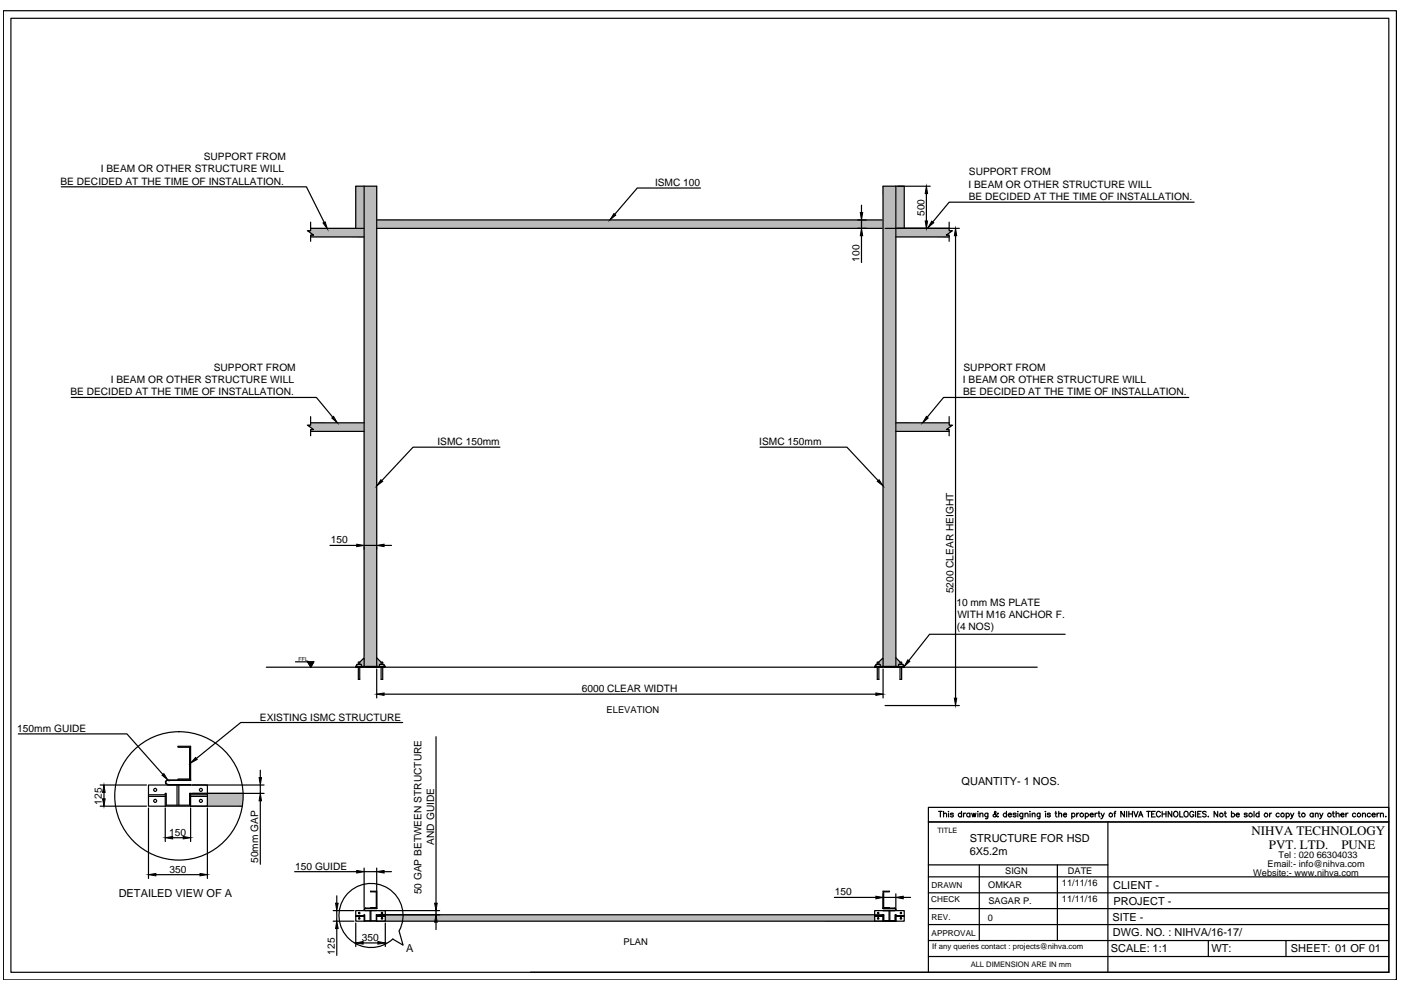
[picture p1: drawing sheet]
<svg xmlns="http://www.w3.org/2000/svg" width="297mm" height="210mm" viewBox="0 0 297 210" stroke-linecap="round" stroke-linejoin="round" font-family="sans-serif">
<!-- layer: 0 -->
<g fill="#bababa" stroke="#bababa" stroke-width=".21">
<path d="M79.9 139.5l.9 .9h-.9z"/>
<path d="M81.4 141l.3 .3h-.3z"/>
<path d="M189.9 139.5l.9 .9h-.9z"/>
<path d="M191.2 140.7l.1 .2z"/>
<path d="M191.5 141l.2 .3h-.2z"/>
<path d="M77.2 139.5v.9h-.9z"/>
<path d="M75.6 141v.3h-.2z"/>
<path d="M187.2 139.5v.9h-.9z"/>
<path d="M185.9 140.9l.1-.2z"/>
<path d="M185.4 141.3l.3-.3v.3z"/>
<path d="M77.2 39.5v101.8h2.7zM77.2 39.5h2.7v101.8z"/>
<path d="M79.9 46.6v1.8h107.3zM79.9 46.6h107.3v1.8z"/>
<path d="M189.9 48.4v.5h11.3zM189.9 48.4h11.3v.5z"/>
<path d="M189.9 48.9v1h10.7zM189.9 48.9h12l-1.3 1z"/>
<path d="M189.9 49.9v.3h11.3zM189.9 49.9h11.3v.3z"/>
<path d="M65.9 89.6v.6h11.3zM65.9 89.6h11.3v.6z"/>
<path d="M65.2 90.2l1.3 .9h10.7zM65.2 90.2h12v.9z"/>
<path d="M65.9 91.1v.4h11.3zM65.9 91.1h11.3v.4z"/>
<path d="M65.9 48.4v.5h11.3zM65.9 48.4h11.3v.5z"/>
<path d="M65.2 48.9l1.3 1h10.7zM65.2 48.9h12v1z"/>
<path d="M65.9 49.9v.3h11.3zM65.9 49.9h11.3v.3z"/>
<path d="M189.9 39.5v8.9h1.8zM189.9 39.5h1.8v8.9z"/>
<path d="M75.4 39.5v8.9h1.8zM75.4 39.5h1.8v8.9z"/>
<path d="M79.9 140.4v.5h.9zM79.9 140.4h.9v.5z"/>
<path d="M79.9 140.9v.4h.6zM79.9 140.9h.6v.4z"/>
<path d="M187.2 39.5v101.8h2.7zM187.2 39.5h2.7v101.8z"/>
<path d="M189.9 140.4v.5h.9zM189.9 140.4h.9v.5z"/>
<path d="M189.9 140.9v.4h.6zM189.9 140.9h.6v.4z"/>
<path d="M189.9 89.6v.6h11.3zM189.9 89.6h11.3v.6z"/>
<path d="M189.9 90.2v.9h10.7zM189.9 90.2h12l-1.3 .9z"/>
<path d="M189.9 91.1v.4h11.3zM189.9 91.1h11.3v.4z"/>
<path d="M81.7 194v1.3h103.7zM81.7 194h103.7v1.3z"/>
<path d="M76.3 140.4v.5h.9zM76.3 140.4h.9v.5z"/>
<path d="M76.6 140.9v.4h.6zM76.6 140.9h.6v.4z"/>
<path d="M186.3 140.4v.5h.9zM186.3 140.4h.9v.5z"/>
<path d="M186.6 140.9v.4h.6zM186.6 140.9h.6v.4z"/>
<path d="M44 168.2v1.4h7.5zM44 168.2h7.5v1.4z"/>
<path d="M44 169.6v1.3h7.3zM44 169.6h7.5l-.2 1.3z"/>
</g>
<g fill="none" stroke="#000" stroke-width=".25">
<path d="M.7 2.3h295.4v205.5h-295.4zM2.3 3.9h292.2v202.2h-292.2zM13 39.6h52l3.7 7.5M77.2 39.5h2.7v102h-2.7zM77.2 39.5h-1.8v8.9M148.5 39.9h-13.4l-4.8 5.6M187.2 39.5h2.7v102h-2.7zM189.9 39.5h1.8v8.9M190.3 39.5h6.9M65.9 47.1v1.8h-.7l1.3 1h-.6v1.3M65.9 48.4h11.3M65.9 50.2h11.3"/>
<path d="M79.9 48.4h107.3M79.9 46.6h107.3M182.7 43.5v1.6M182.7 46.6v1.8M182.7 50v5.7M187.6 48.4h15.8M189.9 50.2h11.3M196.4 41v5.8M201.2 47.1v1.8h.7l-1.3 1h.6v1.3M202.6 50v98M253.2 42.9h-52l-3.4 4.2M15.1 84.3h52l3.5 4.2"/>
<path d="M65.9 88.3v1.9h-.7l1.3 .9h-.6v1.3M65.9 89.6h11.3M65.9 91.5h11.3M106 94.8h-18.4l-6.6 7.1M161.1 94.8h18.5l6.6 7.1M189.9 89.6h11.3M189.9 91.5h11.3M201.2 88.3v1.9h.7l-1.3 .9h.6v1.3M252 84.3h-51.9l-3.5 4.2M70 115.6h5.6M77.2 115.6h2.7M79.9 116v.4"/>
<path d="M81.4 115.6h1.6M79.9 139.5l.9 .9M189.9 139.5l1 .9M225.8 134.5h-28.7l-4.4 5.6M3.9 155.6h23l7.6 8.6M56.5 141.5h163.4M62.6 140.3h3.9l-.6 1.2-.7-1.2M75.4 141.3v.2M75.6 141.3v-.4h.7v-.5h-.3v.5h.6v.4M75.6 141l-.2 .3M76 141.3v2.7h.3v-2.7M76.3 140.4l.9-.9v1.8"/>
<path d="M79.9 141.8v6.2M80.5 141.3v-.4h.6v-.5h-.3v.5h.6v.4M80.8 141.3v2.7h.3v-2.7M81.4 147.2h104.3M81.4 141l.3 .3h-6.3M85.4 153.2h-34.4l-9.4 7.6M92.4 156.2v35.3M185.4 141.3h6.3M185.4 141.3v.2M185.7 141.3v-.4h.6v-.5h-.3v.5h.6v.4M185.7 141l-.3 .3M186 141.3v2.7h.3v-2.7"/>
<path d="M186 140.7l-.1 .2M186.3 140.4l.9-.9v1.8M187.2 141.8v6.2M187.6 149.6h15.8M190.5 141.3v-.4h.7v-.5h-.4v.5h.7v.4M190.8 141.3v2.7h.4v-2.7M191.2 140.7l.1 .2M191.5 141l.2 .3M191.7 141.3v.2M21.2 166.4h9.9M21.2 170.9h9.9M22 168v1.4"/>
<path d="M31.5 168.5h3.5M31.5 168.9h3.5M31.5 171.3v15M35 170.9h16.3M35 171.3v7.1M35.6 166.4h4.8h-4.8M35.6 165.4h4.8M35.6 165.3a.53 .53 0 0 0-.5 .6 .53 .53 0 0 0 .5 .5M35.6 165.4a.44 .44 0 0 0-.4 .5 .44 .44 0 0 0 .4 .4M36.6 177.6h2.2M37.5 166.4v4.3M37.7 165.4v-.2h2.5v-6.8h-2.5v-.2h2.7v7.3h-4.8"/>
<path d="M37.9 166.4v4.3M40.4 168.2v2.7h3.6v-4.5h-12.5v4.5h3.5M40.4 171.3v7.1M40.4 168.5h3.6M40.4 168.9h3.6M40.8 166.4h15.2M44 171.3v15M55.2 163.3v1.6M55.2 166.4v1.8M55.2 169.8v13.4M56 168.2h-15.8v2.5h-5v-2.5h-.2v2.7M199 172h.8"/>
<path d="M199.4 172v1.2M200.1 172.6l.2-.2 .3 .1 .1 .7M200.1 172v1.2M201.1 172.1h.1M201.1 172.5v.7M202.1 172.6l-.2-.2-.3 .1v.2l.4 .1 .1 .2-.2 .2-.4-.2M203.9 172.6a.38 .38 0 0 0-.6-.1 .38 .38 0 0 0 0 .6 .38 .38 0 0 0 .6-.1M203.9 172v1.2M204.3 172.4v.8M204.8 172.4l-.3 .1-.2 .2M205.6 172.6a.38 .38 0 0 0-.5-.1 .38 .38 0 0 0 0 .6 .38 .38 0 0 0 .5-.1M205.6 172.4v.8"/>
<path d="M206 172.4l.3 .8 .2-.8 .2 .8 .2-.8M207.2 172.1h.2zM207.3 172.5v.7M207.8 172.6l.3-.2 .3 .1v.7M207.8 172.4v.8M209.5 172.4l-.1 1.1-.5 .1M209.5 172.6a.38 .38 0 0 0-.6-.1 .38 .38 0 0 0 0 .6 .38 .38 0 0 0 .6-.1M211.7 172.5l-.1-.1a1.11 1.11 0 0 1-.8 .8l-.2-.3 .6-.6-.2-.3-.2 .2 .1 .3 .4 .5 .2 .2 .2-.1M213.4 172.6a.38 .38 0 0 0-.6-.1 .38 .38 0 0 0 0 .6 .38 .38 0 0 0 .6-.1M213.4 172v1.2M213.8 172.7h.6a.34 .34 0 0 0-.3-.3 .34 .34 0 0 0-.3 .3l.3 .5 .3-.2M215.4 172.6l-.2-.2-.3 .1v.2l.4 .1 .1 .2-.2 .2-.4-.2"/>
<path d="M215.8 172.1h.1M215.8 172.5v.7M216.9 172.4l-.1 1.1-.4 .1M216.9 172.6a.38 .38 0 0 0-.6-.1 .38 .38 0 0 0 0 .6 .38 .38 0 0 0 .6-.1M217.3 172.6l.3-.2 .3 .1 .1 .7M217.3 172.4v.8M218.3 172.1h.1M218.4 172.5v.7M218.8 172.6l.3-.2 .3 .1v.7M218.8 172.4v.8M220.5 172.4v1.1l-.5 .1M220.5 172.6a.36 .36 0 0 0-.5-.1 .36 .36 0 0 0 0 .6 .36 .36 0 0 0 .5-.1"/>
<path d="M221.6 172.1h.1zM221.7 172.5v.7M222.7 172.6l-.3-.2-.3 .1v.2l.4 .1 .2 .2-.3 .2-.3-.2M223.7 172.4h.4M223.8 172v1l.3 .2M224.5 172.6l.2-.2 .3 .1 .1 .7M224.5 172v1.2M225.5 172.7h.6a.34 .34 0 0 0-.3-.3 .34 .34 0 0 0-.3 .3l.2 .5 .4-.2M227.2 172.6a.38 .38 0 0 1 .6-.1 .38 .38 0 0 1 0 .6 .38 .38 0 0 1-.6-.1M227.2 172.4v1.2M228.3 172.4v.8M228.8 172.4l-.3 .1-.2 .2"/>
<path d="M230.1 172.6a.38 .38 0 0 1 .6-.1 .38 .38 0 0 1 0 .6 .38 .38 0 0 1-.6-.1M230.1 172.4v1.2M231.1 172.7h.7a.39 .39 0 0 0-.4-.3 .39 .39 0 0 0-.4 .4 .39 .39 0 0 0 .4 .4l.4-.2M232.2 172.4v.8M232.6 172.4l-.2 .1-.2 .2M232.8 172.4h.4M233 172v1l.2 .2M233.5 172.4l.3 .8 .3-.8M233.8 173.2l-.4 .4M234.9 174.3v31.8M236.2 172.4h.3M236.6 172l-.3 .2v1"/>
<path d="M238.4 172v1.2l-.8-1.2v1.2M238.9 172v1.2M239.3 172v1.2M239.3 172.6h.8M240.1 172v1.2M240.4 172l.4 1.2 .5-1.2M241.4 173.2l.4-1.2 .5 1.2M241.6 172.8h.5M243.1 172h.8M243.5 172v1.2M244.2 172.6h.4M244.9 172h-.7v1.2h.7"/>
<path d="M246 172.3a.44 .44 0 0 0-.5-.3 .44 .44 0 0 0-.3 .5v.2a.43 .43 0 0 0 .3 .5 .43 .43 0 0 0 .5-.3M246.4 172.6h.8M246.4 172v1.2M247.2 172v1.2M248.4 172v1.2l-.7-1.2v1.2M248.9 172.2l.2-.1a.55 .55 0 0 1 .7 .5 .55 .55 0 0 1-.7 .5l-.3-.4zM250.1 172v1.2h.7M251.2 172.1l.2-.1a.56 .56 0 0 1 .5 .7 .56 .56 0 0 1-.7 .4l-.2-.4zM253.1 172.3a.44 .44 0 0 0-.5-.3 .44 .44 0 0 0-.3 .5v.2a.43 .43 0 0 0 .4 .5 .43 .43 0 0 0 .4-.5h-.3M253.5 172v1.2M253.9 172.6h.5M254.7 172h-.8v1.2h.8"/>
<path d="M255.7 172.2l-.2-.2-.5 .2v.2l.7 .5-.2 .3-.5-.2M256.2 173.1h.1M258.2 172v1.2l-.8-1.2v1.2M259.6 172.4h.4M259.7 172v1l.3 .2M261.1 172.6a.38 .38 0 0 1 .6-.1 .38 .38 0 0 1 0 .6 .38 .38 0 0 1-.6-.1M261.1 172v1.2M262.1 172.7h.6a.34 .34 0 0 0-.3-.3 .34 .34 0 0 0-.3 .3l.3 .5 .3-.2M264.4 172.6l-.2-.2-.4 .1v.2l.5 .1 .1 .2-.2 .2-.4-.2M265.9 172v1.2M266.9 172.6a.38 .38 0 0 0-.5-.1 .38 .38 0 0 0 0 .6 .38 .38 0 0 0 .5-.1M266.9 172v1.2"/>
<path d="M269.2 172.4v.8M269.6 172.4l-.2 .1-.2 .2M271.2 172.6a.38 .38 0 0 0-.5-.1 .38 .38 0 0 0 0 .6 .38 .38 0 0 0 .5-.1M272.7 172.6a.38 .38 0 0 1 .6-.1 .38 .38 0 0 1 0 .6 .38 .38 0 0 1-.6-.1M272.7 172.4v1.2M273.6 172.4l.4 .8 .3-.8M274 173.2l-.4 .4M275.2 172.4h.4M275.4 172v1l.3 .2M278.4 172.6a.38 .38 0 0 0-.5-.1 .38 .38 0 0 0 0 .6 .38 .38 0 0 0 .5-.1M278.4 172.4v.8M278.9 172.6l.2-.2 .3 .1 .1 .7"/>
<path d="M278.9 172.4v.8M279.8 172.4l.3 .8 .4-.8M280.1 173.2l-.3 .4M282.5 172.4h.4M282.6 172v1l.3 .2M283.3 172.6l.3-.2 .2 .1 .1 .7M283.3 172v1.2M284.3 172.7h.7a.39 .39 0 0 0-.5-.3 .39 .39 0 0 0-.3 .4 .39 .39 0 0 0 .4 .4l.4-.2M285.4 172.4v.8M285.8 172.4l-.3 .1-.1 .2M287.4 172.6a.38 .38 0 0 0-.5-.1 .38 .38 0 0 0 0 .6 .38 .38 0 0 0 .5-.1M288.9 172.6l.3-.2 .2 .1 .1 .7"/>
<path d="M288.9 172.4v.8M290.6 172.6a.38 .38 0 0 0-.6-.1 .38 .38 0 0 0 0 .6 .38 .38 0 0 0 .6-.1M290.9 172.7h.7a.39 .39 0 0 0-.4-.3 .39 .39 0 0 0-.4 .4 .39 .39 0 0 0 .4 .4l.4-.2M292 172.4v.8M292.4 172.4l-.3 .1-.1 .2M292.7 172.6l.3-.2 .2 .1 .1 .7M292.7 172.4v.8M293.7 173.1h.2zM33 185.4h9.4M62.5 184.8h13.1M70.6 193.1h4.4M70.6 195.3h4.4"/>
<path d="M71.4 189.9v1.6M71.4 193.1v2.2M71.4 196.9v5.7M75.4 194.1h1.8M75.4 194.3h1.8M75.4 195.7v5M77 199.9h3.1M77.2 195.3v-1.3h.1v1.2h2.5v-1.2h107.6v1.2h2.4v-1.2h.1v1.3M77.2 184.1v8.3M77.2 184.8h2.7M77.2 195.3h112.7M77.5 192.6h2.4"/>
<path d="M77.5 193h2.4M77.5 192.5l-.3 .3 .3 .3-.3-.3 .3-.2M78.5 193.1v2.1M78.6 193.1v2.1M79.9 189h-1.3v.1h1.2v3.3h-1.2v.2M79.9 194v1.3h1.8v-2.2h-6.3v2.2h1.8M79.9 184.1v8.5h-2.4M79.9 193v.1M79.9 194.1h1.8M79.9 194.3h1.8M80.3 193.1h12.9M81.4 184.8h1.6"/>
<path d="M81.7 195.7v5M84.6 197.4l.9 3-2.2-1.3M84.6 197.3a6.8 6.8 0 0 0-5.4-10 6.8 6.8 0 0 0-7 9 6.8 6.8 0 0 0 11.1 2.8M92.4 193.1v.9M92.4 195.5v1.6M176.9 190.3h8.8M185.4 194.1h1.8M185.4 194.3h1.8M187.2 192.6h2.5l.2 .2-.2 .2M187.2 194v1.3h-1.8v-2.2h6.3v2.2h-1.8M187.2 193v.1M187.2 193h2.5"/>
<path d="M187.2 190.3h2.7M188.5 193.1v2.1M188.6 192.6v-.2h-1.2v-3.3h1.2v-.1h-1.4v3.6h2.5M188.7 193.1v2.1M189.7 193l-2.5 .1M189.7 192.5l.3 .3-.3 .3M189.9 189.5v2.9M189.9 194.1h1.8M189.9 194.3h1.8M191.5 190.3h1.6M196.8 192.6h97.7M196.8 196h97.7"/>
<path d="M196.8 189.3h97.7M196.8 185.9h97.7M196.8 183.4h38.1M196.8 199.4h97.7M207.6 183.4v16M224.2 183.4v16M256.2 199.4v3.4M272.7 199.4v3.4M112.5 206.1h182M196.8 206.1v-31.8h97.7h-97.7v-3.1h97.7v34.9M196.8 202.8h97.7"/>
<circle cx="32.9" cy="167.5" r=".32"/>
<circle cx="32.9" cy="169.8" r=".32"/>
<circle cx="37.9" cy="168.7" r="13.6"/>
<circle cx="42.6" cy="167.5" r=".32"/>
<circle cx="42.6" cy="169.8" r=".32"/>
<circle cx="229.3" cy="172.8" r=".39"/>
<circle cx="235.5" cy="172.8" r=".4"/>
<circle cx="258.9" cy="172.8" r=".39"/>
<circle cx="265.1" cy="172.8" r=".4"/>
<circle cx="268.4" cy="172.8" r=".39"/>
<circle cx="271.9" cy="172.8" r=".39"/>
<circle cx="276.3" cy="172.8" r=".39"/>
<circle cx="281.9" cy="172.8" r=".4"/>
<circle cx="288.1" cy="172.8" r=".39"/>
<circle cx="76.2" cy="193.6" r=".15"/>
<circle cx="76.2" cy="194.7" r=".15"/>
<circle cx="81" cy="193.6" r=".15"/>
<circle cx="81" cy="194.7" r=".15"/>
<circle cx="186.2" cy="194.7" r=".15"/>
<circle cx="186.2" cy="193.6" r=".15"/>
<circle cx="191" cy="193.6" r=".15"/>
<circle cx="191" cy="194.7" r=".15"/>
</g>
<g fill="#000" stroke="#000" stroke-width=".21">
<path d="M68.5 47.3l.4-.2 .5 1.4zM130.2 45.3l.3 .3-1.2 1zM182.4 45.1h.5l-.2 1.5zM182.7 48.4l.2 1.6h-.5zM196.4 39.5l.3 1.5h-.5zM196.2 46.8h.5l-.3 1.6zM197.6 46.9l.4 .3-1.2 1zM202.6 48.4l.2 1.6h-.5zM70.3 88.6l.4-.3 .8 1.3zM196.4 88.3l.4 .3-1.2 1zM75.6 115.4l1.6 .2-1.6 .3zM80.8 101.7l.3 .4-1.2 .9z"/>
<path d="M79.9 115.6l1.5-.2v.5zM186 102.1l.4-.4 .8 1.3zM65.2 140.3h1.3l-.6 1.2zM79.9 147.2l1.5-.3v.5zM185.7 146.9l1.5 .3-1.5 .2zM192.5 139.9l.4 .3-1.2 1.1zM202.3 148h.5l-.2 1.6zM22 166.4l.3 1.6h-.6zM21.7 169.4h.6l-.3 1.5zM34.4 164.4l.3-.4 .9 1.4zM35 177.6l1.6-.2v.5zM38.8 177.4l1.6 .2-1.6 .3z"/>
<path d="M41.5 160.6l.3 .4-1.4 .8zM54.9 164.9h.5l-.2 1.5zM55.2 168.2l.2 1.6h-.5zM31.5 185.4l1.5-.2v.5zM42.4 185.2l1.6 .2-1.6 .3zM71.1 191.5h.6l-.3 1.6zM71.4 195.3l.3 1.6h-.6zM75.6 184.6l1.6 .2-1.6 .3zM75.4 199.9l1.6-.3v.6zM80.1 199.6l1.6 .3-1.6 .3zM79.9 184.8l1.5-.2v.5zM92.4 194l.3 1.5h-.6z"/>
<path d="M92.1 191.5h.6l-.3 1.6zM185.7 190l1.5 .3-1.5 .3zM189.9 190.3l1.6-.3v.6z"/>
</g>
<g font-size="2.8">
<text x="265.3" y="177.1">NIHVA TECHNOLOGY</text>
<text x="269" y="180">PVT. LTD.</text>
<text x="284.4" y="180">PUNE</text>
</g>
<g font-size="2.3">
<text x="203.9" y="166.4">QUANTITY- 1 NOS.</text>
<text x="205.6" y="178.5">STRUCTURE FOR HSD</text>
<text x="205.6" y="181.4">6X5.2m</text>
<text x="25.2" y="190.1">DETAILED VIEW OF A</text>
<text x="236" y="188.5">CLIENT -</text>
<text x="236.1" y="191.8">PROJECT -</text>
<text x="235.9" y="195.2">SITE -</text>
<text x="86.1" y="201.9">A</text>
<text x="235.5" y="201.9">SCALE: 1:1</text>
<text x="236" y="198.5">DWG. NO. : NIHVA/16-17/</text>
<text x="256.9" y="201.9">WT:</text>
<text x="273.7" y="201.9">SHEET: 01 OF 01</text>
</g>
<g font-size="2.2">
<text x="43.2" y="33.9">SUPPORT FROM</text>
<text x="12.8" y="39.2">BE DECIDED AT THE TIME OF INSTALLATION.</text>
<text x="21.4" y="36.6">I BEAM OR OTHER STRUCTURE WILL</text>
<text x="138.9" y="39.4">ISMC 100</text>
<text x="205.3" y="39.8">I BEAM OR OTHER STRUCTURE WILL</text>
<text x="205.4" y="37.2">SUPPORT FROM</text>
<text x="196" y="45.8" transform="rotate(-90 196 45.8)">500</text>
<text x="205.4" y="42.4">BE DECIDED AT THE TIME OF INSTALLATION.</text>
<text x="182.2" y="55.5" transform="rotate(-90 182.2 55.5)">100</text>
<text x="14.9" y="83.8">BE DECIDED AT THE TIME OF INSTALLATION.</text>
<text x="23.5" y="81.2">I BEAM OR OTHER STRUCTURE WILL</text>
<text x="45.3" y="78.6">SUPPORT FROM</text>
<text x="204.2" y="81.2">I BEAM OR OTHER STRUCTURE WILL</text>
<text x="204.2" y="83.8">BE DECIDED AT THE TIME OF INSTALLATION.</text>
<text x="204.3" y="78.6">SUPPORT FROM</text>
<text x="92.7" y="94.4">ISMC 150mm</text>
<text x="161" y="94.4">ISMC 150mm</text>
<text x="70.1" y="115.2">150</text>
<text x="202.2" y="125.8" transform="rotate(-90 202.2 125.8)">5200 CLEAR HEIGHT</text>
<text x="202.8" y="128.4">10 mm MS PLATE</text>
<text x="203" y="131">WITH M16 ANCHOR F.</text>
<text x="202.8" y="133.6">(4 NOS)</text>
<text x="123.3" y="146.8">6000 CLEAR WIDTH</text>
<text x="3.7" y="155.2">150mm GUIDE</text>
<text x="55.1" y="152.8">EXISTING ISMC STRUCTURE</text>
<text x="21.6" y="170.6" transform="rotate(-90 21.6 170.6)">125</text>
<text x="35.8" y="177.2">150</text>
<text x="92" y="179.1" transform="rotate(-90 92 179.1)">AND GUIDE</text>
<text x="35.9" y="185">350</text>
<text x="54.8" y="183" transform="rotate(-90 54.8 183)">50mm GAP</text>
<text x="62.6" y="184.4">150 GUIDE</text>
<text x="89.4" y="189.6" transform="rotate(-90 89.4 189.6)">50 GAP BETWEEN STRUCTURE</text>
<text x="177" y="189.9">150</text>
<text x="71" y="202.4" transform="rotate(-90 71 202.4)">125</text>
<text x="76.7" y="199.5">350</text>
</g>
<g font-size="2">
<text x="128.6" y="151.2">ELEVATION</text>
<text x="132.2" y="200.3">PLAN</text>
</g>
<g font-size="1.9">
<text x="213.1" y="185.4">SIGN</text>
<text x="226.4" y="185.4">DATE</text>
<text x="265.7" y="185.7">Website:- www.nihva.com</text>
<text x="268.8" y="183.8">Email:- info@nihva.com</text>
<text x="271" y="181.9">Tel : 020 66304033</text>
<text x="209.5" y="188.4">OMKAR</text>
<text x="209.6" y="191.8">SAGAR P.</text>
<text x="225.2" y="187.9">11/11/16</text>
<text x="225.2" y="191.3">11/11/16</text>
<text x="209.5" y="195.2">0</text>
</g>
<g font-size="1.7">
<text x="197.4" y="191.3">CHECK</text>
<text x="197.5" y="188.3">DRAWN</text>
<text x="197.5" y="195.1">REV.</text>
<text x="197.5" y="198.4">APPROVAL</text>
<text x="197.6" y="201.1">If any queries contact : projects@nihva.com</text>
</g>
<g font-size="1.6">
<text x="198.7" y="176.6">TITLE</text>
<text x="205.8" y="205">ALL DIMENSION ARE IN mm</text>
</g>
<text font-size="1.1" x="63.3" y="140.1">FFL</text>
</svg>
